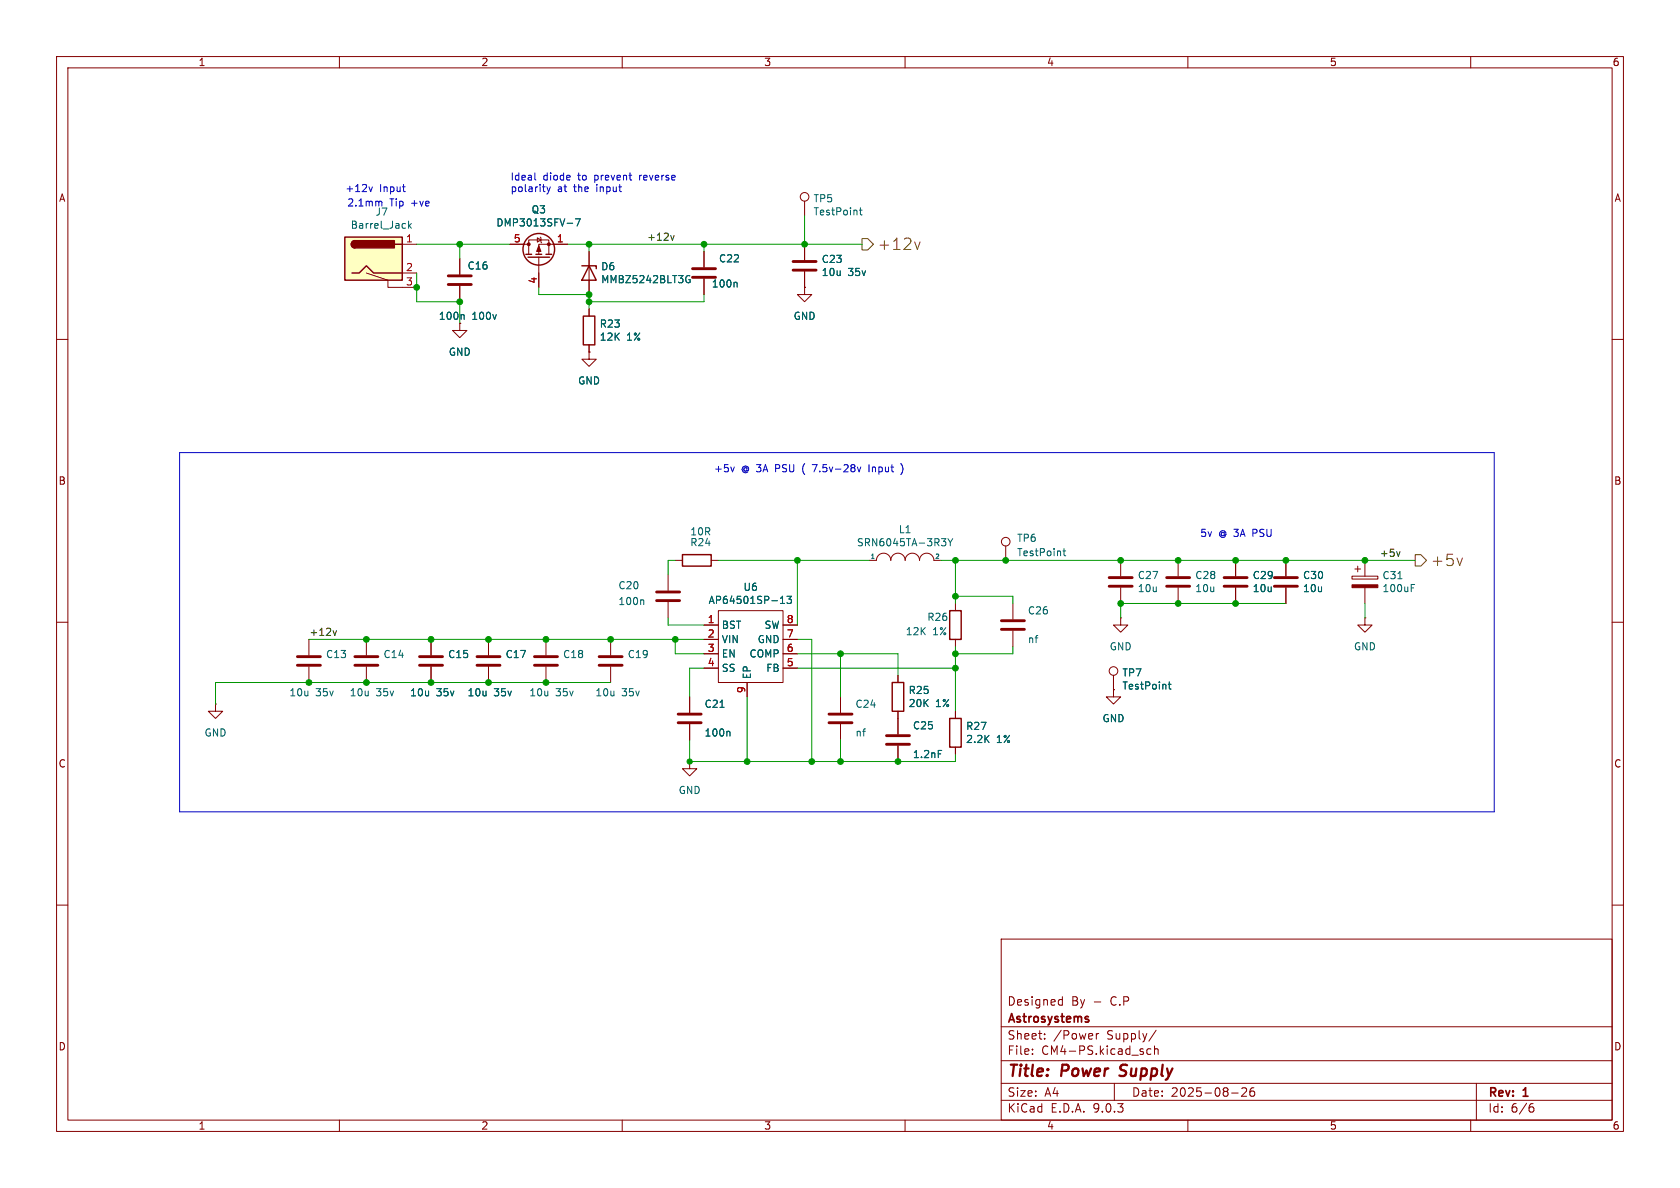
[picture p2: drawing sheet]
<svg xmlns="http://www.w3.org/2000/svg" width="297mm" height="210mm" viewBox="0 0 297 210" stroke-linecap="round" stroke-linejoin="round" font-family="sans-serif">
<g fill="none" stroke="#840000" stroke-width=".18">
<path d="M10 10h277v190h-277zM12 12h273v186h-273zM60 10v2M110 10v2M160 10v2M210 10v2M260 10v2M142.2 35.6v2.5M90.2 43.2h3.3M93.5 45v-2.6h3.5v2.6M95 42l.6 .4-.6 .4zM95.2 45.5v5.3"/>
<path d="M95.5 41.9l.1 .1v.8l.2 .1M100.3 43.2h-5.1v1.8M124.5 44.5v2.7M124.5 49.3v2.8M142.2 50.8v1.3h1.3l-1.3 1.2-1.2-1.2h1.2M142.2 50.8h.1M142.2 43.2v2.8M142.2 48v2.8M10 60h2M104.1 62.2v1.3h1.3l-1.3 1.3-1.2-1.3h1.2M104.1 62.2h.1M285 60h2"/>
<path d="M119.4 99.1h1.2M125.7 99.1h1.3M153.7 99.1h1.2a1.27 1.27 0 0 1 1.3-1.3 1.27 1.27 0 0 1 1.3 1.3 1.27 1.27 0 0 1 1.2-1.3 1.27 1.27 0 0 1 1.3 1.3 1.27 1.27 0 0 1 1.3-1.3 1.27 1.27 0 0 1 1.3 1.3 1.27 1.27 0 0 1 1.2-1.3 1.27 1.27 0 0 1 1.3 1.3h1.3M177.8 96.5v2.6M208.3 99.1v2.8M227.3 99.1v2.8M241.3 99.1v2.8M10 110h2M96.5 113v2.8M96.5 117.9v2.8M179.1 106.7v2.8M179.1 111.5v2.8"/>
<path d="M208.3 103.9v2.8M227.3 103.9v2.8M239 101.9h4.6v.5h-4.6zM239.5 100.6h1M240 100.1v1M241.3 103.9v2.8M285 110h2M121.9 134.6v1.3h1.3l-1.3 1.3-1.3-1.3h1.3M121.9 134.6h.1M196.8 121.9v1.3h1.3l-1.3 1.3-1.2-1.3h1.2M196.8 121.9h.1M10 160h2"/>
<path d="M177 166h108v32h-108zM187.4 176.7l.4 .1M187.8 176.2v1.5M187.8 177.6l-.4 .1M285 160h2M60 198v2M110 198v2M160 198v2M177 194.5h108M177 191.5h108M177 187.5h108M177 181.5h108"/>
<path d="M182.5 186.3v.1M182.5 185.5v.1M184.7 183.6v.1M184.7 182.8v.1M193.8 182.7v1M194.2 182.7l-.2 .1-.2 .2M197 191.5v3M203.5 185.5l-.5-.1-.3 .3v.4l.2 .2h.6M204.1 185.5l.2-.1 .4 .1v.9M204.1 184.9v1.5M204.4 182.1l-1.3 2M210 198v2"/>
<path d="M217.7 193.2h1.2M219.5 192.4l.6-.1 .2 .1 .1 .3-.9 1.1h.9M221.7 192.3a.59 .59 0 0 0-.7 .6v.6l.1 .2 .4 .1 .2-.1 .1-.5-.1-.3h-.5l-.2 .3M260 198v2M261 191.5v6.5M270.6 195.7h.4l.2 .3-.1 .5-.5 .1M271 195.1l-.4 .1"/>
<circle cx="142.2" cy="34.8" r=".76"/>
<circle cx="177.8" cy="95.8" r=".76"/>
</g>
<path d="M197.9 190.1l.3 .1M198.2 188.4l-.1 .2v.4" fill="none" stroke="#840000" stroke-width=".4"/>
<path d="M192.4 180.3v.3" fill="none" stroke="#840000" stroke-width=".3"/>
<path d="M122.4 47.5h4.1M122.4 49h4.1M140.2 46.2h4.1M140.2 47.8h4.1M94.5 116.1h4.1M94.5 117.6h4.1M177 109.7h4.1M177 111.3h4.1M206.2 102.1h4.1M206.2 103.6h4.1M225.3 102.1h4.1M225.3 103.6h4.1" fill="none" stroke="#840000" stroke-width=".51"/>
<g fill="none" stroke="#840000" stroke-width=".25">
<path d="M93 45h1M93.3 45.5h3.9M94.7 45h1.1M96.5 45h1M120.6 98h5.1v2.1h-5.1z"/>
<circle cx="95.2" cy="44.1" r="2.79"/>
</g>
<g fill="#840000" stroke="#840000" stroke-width=".18">
<path d="M95.2 43.4l.4 1.1h-.7z"/>
<path d="M239 103.4h4.6v.5h-4.6z"/>
<circle cx="93.5" cy="43.2" r=".25"/>
<circle cx="97" cy="43.2" r=".25"/>
</g>
<g fill="none" stroke="#006464" stroke-width=".18">
<path d="M100.3 39.5h.9M101.7 38.7h.9l-.6 1.2M151.9 37.1h.5M152.1 36.7v1.1l.3 .2M130.1 49.9l.2 .2v.6M166.4 95.2h.8l-.4 .5 .4 .1v.4l-.2 .3h-.4M167.6 95.2l.4 .7M168 95.9v.6M168.4 95.2l-.4 .7M187.9 97.4h.5M188.1 97v1.1l.3 .1M247.1 102.3h.8"/>
<path d="M249.5 103.9h.4M249.5 103.3h.6"/>
</g>
<path d="M61 41.9h10.1v7.6h-10.1z" fill="#ffffc2"/>
<path d="M61 41.9h10.1v7.6h-10.1zM62.2 48.3h1.3l1.3-1.3 1.2 1.3h5.1M62.7 42.5a.64 .64 0 0 0-.6 .7 .64 .64 0 0 0 .6 .6M69.8 43.2h1.3M102.9 47h2.5v.5M103.1 55.9h2.1v5.1h-2.1zM104.1 47l1.3 2.5h-2.5zM167.9 108h2v5h-2zM157.7 120.7h2.1v5h-2.1zM167.9 127h2v5.1h-2z" fill="none" stroke="#840000" stroke-width=".25"/>
<g fill="#840000" stroke="#840000" stroke-width=".25">
<path d="M62.3 42.7l.4-.2v1.3a.63 .63 0 0 1-.5-.4 .63 .63 0 0 1 .1-.7z"/>
<path d="M62.7 42.5h7v1.3h-7z"/>
</g>
<g fill="none" stroke="#840000" stroke-width=".18">
<path d="M64.8 48.3l3.8 1.2v1.3h5.1M71.1 43.2h2.6M71.1 48.3h2.6M81.3 57.2v1.2h1.2l-1.2 1.3-1.3-1.3h1.3M81.3 45.7v2.8M81.3 50.5v2.8M90.2 43.2h2.5M95.2 48.3v2.5M97.8 43.2h2.5M104.1 44.5v7.6M104.1 54.6v1.3M124.5 44.5v2.7"/>
<path d="M124.5 49.3v2.8M142.2 50.8h.1M142.2 43.2v2.8M142.2 48v2.8M104.1 62.2h.1M104.1 61v1.2M198.1 99.1v2.8M218.4 99.1v2.8M227.3 99.1v2.8M54.6 113v2.8M54.6 117.9v2.8M64.8 113v2.8"/>
<path d="M64.8 117.9v2.8M76.2 113v2.8M76.2 117.9v2.8M86.4 113v2.8M86.4 117.9v2.8M107.9 113v2.8M107.9 117.9v2.8M118.1 101.6v2.8M118.1 106.4v2.8M124.5 110.5h2.5M124.5 113h2.5M124.5 115.6h2.5"/>
<path d="M124.5 118.1h2.5M127 108h11.4v12.7h-11.4zM138.4 110.5h2.6M138.4 113h2.6M138.4 115.6h2.6M138.4 118.1h2.6M158.7 119.4v1.3M168.9 106.7v1.3M168.9 113v1.3M196.8 119.4v2.5M198.1 109.2v1.3h1.3l-1.3 1.3-1.3-1.3h1.3M198.1 109.2h.1"/>
<path d="M198.1 103.9v2.8M218.4 103.9v2.8M227.3 103.9v2.8M241.3 109.2v1.3h1.3l-1.3 1.3-1.3-1.3h1.3M241.3 109.2h.1M38.1 124.5v1.2h1.3l-1.3 1.3-1.3-1.3h1.3M38.1 124.5h.1M121.9 123.2v2.8M121.9 128v2.8M132.1 120.7v2.5M148.6 123.2v2.8M148.6 128v2.8"/>
<path d="M158.7 125.7v4.1M158.7 131.8v2.8M168.9 125.7v1.3M168.9 132.1v1.3M196.8 121.9h.1"/>
<circle cx="196.8" cy="118.6" r=".76"/>
</g>
<g fill="none" stroke="#006464" stroke-width=".18">
<path d="M72.2 39.1v1.3M72.4 39.9l.3 .5M72.7 39.5l-.5 .5M100.3 39.5h.9M101.7 38.7h.9l-.6 1.2M81.9 55.6l.2 .2v.7M121.8 49.4h.2l-.1 .5-.3 .1-.3-.2M121.9 48.8l-.3-.1-.3 .2M130.1 49.9l.2 .2v.6M113.6 106l.2 .2v.7M138 106.7h.7M138 105.8l.3-.4v1.3"/>
<path d="M139.1 105.4h.8l-.4 .5 .4 .1v.6l-.2 .1-.6-.1M127.3 125h.7M128.9 129.3l.1 .2v.6M165.9 132.7h.6M206.5 121h.5M206.7 120.5v1.1l.3 .2"/>
</g>
<g fill="none" stroke="#840000" stroke-width=".51">
<path d="M79.2 48.8h4.1M79.2 50.3h4.1M52.6 116.1h4M52.6 117.6h4M62.7 116.1h4.1M62.7 117.6h4.1M74.2 116.1h4M74.2 117.6h4M84.3 116.1h4.1M84.3 117.6h4.1M105.9 116.1h4.1M105.9 117.6h4.1"/>
<path d="M116.1 104.6h4M116.1 106.2h4M196.1 102.1h4.1M196.1 103.6h4.1M216.4 102.1h4.1M216.4 103.6h4.1M119.9 126.2h4.1M119.9 127.8h4.1M146.6 126.2h4M146.6 127.8h4M156.7 130h4.1M156.7 131.6h4.1"/>
</g>
<path d="M152.4 42.2h1l1 1-1 1h-1zM161.7 42.8l.5 1.3 .5-1.3M250.2 98.1h1l1 1-1 1h-1zM258.5 98.6l-.4 1.4" fill="none" stroke="#725600" stroke-width=".18"/>
<path d="M118.6 41.6l.3 .9 .3-.9M247.5 97.5l-.3 .9M58.9 111.5l.3 .8 .3-.8" fill="none" stroke="#0f0f0f" stroke-width=".18"/>
<g fill="none" stroke="#0000c2" stroke-width=".18">
<path d="M65.2 33l.3 .9 .3-.9M67.1 35.6l.4 .2v.6M71.2 33h.4M71.5 33.9h.1M94.6 30.6v1.1l.1 .1M96.7 33l.3 .9M97 33.9l-.3 .4M97.3 33l-.3 .9M31.7 80h232.5v63.5h-232.5zM129.8 82.6l-.3 .8M143.6 82.1h.8M151.6 82.6l.3 .8 .3-.8"/>
<path d="M153.6 82.1v1.3M159.3 82a1.46 1.46 0 0 1 0 1.9"/>
</g>
<g fill="none" stroke="#009600" stroke-width=".18">
<path d="M142.2 38.1v5.1M73.7 43.2h16.5M73.7 48.3v5h7.6v3.9M81.3 43.2v2.5M95.2 50.8v1.3h8.9v2.5M100.3 43.2h52.1M104.1 43.2v1.3M124.5 43.2v1.3M124.5 52.1v1.2h-20.4M119.4 99.1h-1.3v2.5M127 99.1h26.7M141 99.1v11.4"/>
<path d="M166.4 99.1h83.8M168.9 99.1v7.6M54.6 113h69.9M118.1 109.2v1.3h6.4M119.4 113v2.6h5.1M124.5 118.1h-2.6v5.1M141 115.6h17.7v3.8M141 113h2.5v21.6M141 118.1h27.9M148.6 115.6v7.6M168.9 114.3v11.4M168.9 105.4h10.2v1.3"/>
<path d="M179.1 114.3v1.3h-10.2M227.3 106.7h-29.2v2.5M241.3 106.7v2.5M107.9 120.7h-69.8v3.8M121.9 130.8v3.8h47v-1.2M132.1 123.2v11.4M148.6 130.8v3.8"/>
</g>
<g fill="#009600" stroke="#009600" stroke-width=".18">
<circle cx="104.1" cy="52.1" r=".51"/>
<circle cx="142.2" cy="43.2" r=".51"/>
<circle cx="124.5" cy="43.2" r=".51"/>
<circle cx="104.1" cy="53.3" r=".51"/>
<circle cx="104.1" cy="43.2" r=".51"/>
<circle cx="168.9" cy="115.6" r=".51"/>
<circle cx="168.9" cy="118.1" r=".51"/>
<circle cx="132.1" cy="134.6" r=".51"/>
<circle cx="148.6" cy="134.6" r=".51"/>
<circle cx="143.5" cy="134.6" r=".51"/>
<circle cx="158.8" cy="134.6" r=".51"/>
<circle cx="148.6" cy="115.6" r=".51"/>
<circle cx="168.9" cy="99.1" r=".51"/>
<circle cx="168.9" cy="105.4" r=".51"/>
<circle cx="121.9" cy="134.6" r=".46"/>
<circle cx="198.1" cy="106.7" r=".51"/>
<circle cx="177.8" cy="99.1" r=".51"/>
<circle cx="81.3" cy="43.2" r=".51"/>
<circle cx="64.8" cy="113" r=".51"/>
<circle cx="64.8" cy="120.7" r=".51"/>
<circle cx="76.2" cy="113" r=".51"/>
<circle cx="76.2" cy="120.7" r=".51"/>
<circle cx="86.4" cy="120.7" r=".51"/>
<circle cx="86.4" cy="113" r=".51"/>
<circle cx="54.6" cy="120.7" r=".51"/>
<circle cx="81.3" cy="53.3" r=".51"/>
<circle cx="73.7" cy="50.8" r=".51"/>
<circle cx="218.4" cy="99.1" r=".51"/>
<circle cx="227.3" cy="99.1" r=".51"/>
<circle cx="208.3" cy="99.1" r=".51"/>
<circle cx="208.3" cy="106.7" r=".51"/>
<circle cx="241.3" cy="99.1" r=".51"/>
<circle cx="218.4" cy="106.7" r=".51"/>
<circle cx="198.1" cy="99.1" r=".51"/>
<circle cx="141" cy="99.1" r=".51"/>
<circle cx="119.4" cy="113" r=".51"/>
<circle cx="96.5" cy="113" r=".51"/>
<circle cx="96.5" cy="120.7" r=".51"/>
<circle cx="108" cy="113" r=".51"/>
</g>
<g font-size="2.8" fill="#725600">
<text x="155" y="44.4">+12v</text>
<text x="252.8" y="100.3">+5v</text>
</g>
<g font-size="2.8" fill="#840000">
<text x="178" y="190.9">Title:</text>
<text x="187.7" y="190.9">Power</text>
<text x="198.8" y="190.9">Supply</text>
</g>
<g font-size="2.1" fill="#840000">
<text x="178" y="178">Designed</text>
<text x="189.4" y="178">By</text>
<text x="193.3" y="178">-</text>
<text x="196.5" y="178">C.P</text>
<text x="178" y="184">Sheet:</text>
<text x="178" y="181.2">Astrosystems</text>
<text x="186.2" y="184">/Power</text>
<text x="195.7" y="184">Supply/</text>
<text x="178" y="186.7">File:</text>
<text x="184.1" y="186.7">CM4-PS.kicad_sch</text>
<text x="178" y="196.9">KiCad</text>
<text x="178" y="194.1">Size:</text>
<text x="184.7" y="194.1">A4</text>
<text x="185.7" y="196.9">E.D.A.</text>
<text x="193.3" y="196.9">9.0.3</text>
<text x="200" y="194.1">Date:</text>
<text x="207" y="194.1">2025-08-26</text>
<text x="263" y="194.3">Rev:</text>
<text x="263" y="196.9">Id:</text>
<text x="267.1" y="196.9">6/6</text>
<text x="269.4" y="194.3">1</text>
</g>
<g font-size="1.8" fill="#840000">
<text x="35" y="11.9">1</text>
<text x="85" y="11.9">2</text>
<text x="135" y="11.9">3</text>
<text x="185" y="11.9">4</text>
<text x="235" y="11.9">5</text>
<text x="285" y="11.9">6</text>
<text x="10.3" y="35.9">A</text>
<text x="285.3" y="35.9">A</text>
<text x="10.3" y="85.9">B</text>
<text x="285.3" y="85.9">B</text>
<text x="10.3" y="135.9">C</text>
<text x="285.3" y="135.9">C</text>
<text x="10.3" y="185.9">D</text>
<text x="285.3" y="185.9">D</text>
<text x="35" y="199.9">1</text>
<text x="85" y="199.9">2</text>
<text x="135" y="199.9">3</text>
<text x="185" y="199.9">4</text>
<text x="235" y="199.9">5</text>
<text x="285" y="199.9">6</text>
</g>
<g font-size="1.8" fill="#0000c2">
<text x="61" y="34">+12v</text>
<text x="67.1" y="34">Input</text>
<text x="90.2" y="32">Ideal</text>
<text x="90.2" y="34">polarity</text>
<text x="96" y="32">diode</text>
<text x="98.5" y="34">at</text>
<text x="101.6" y="34">the</text>
<text x="102.3" y="32">to</text>
<text x="105.4" y="32">prevent</text>
<text x="105.7" y="34">input</text>
<text x="113.5" y="32">reverse</text>
<text x="61.3" y="36.6">2.1mm</text>
<text x="68.9" y="36.6">Tip</text>
<text x="72.8" y="36.6">+ve</text>
<text x="126.1" y="83.6">+5v</text>
<text x="131.1" y="83.6">@ 3A</text>
<text x="137.3" y="83.6">PSU</text>
<text x="142.3" y="83.6">(</text>
<text x="144.3" y="83.6">7.5v-28v</text>
<text x="154.4" y="83.6">Input</text>
<text x="212.1" y="95">5v</text>
<text x="215.4" y="95">@ 3A</text>
<text x="221.7" y="95">PSU</text>
</g>
<g font-size="1.8" fill="#006464">
<text x="143.7" y="36">TP5</text>
<text x="61.9" y="40.6">Barrel_Jack</text>
<text x="66.3" y="38.3">J7</text>
<text x="87.6" y="40.2">DMP3013SFV-7</text>
<text x="93.9" y="37.9">Q3</text>
<text x="143.7" y="38.3">TestPoint</text>
<text x="82.6" y="47.9">C16</text>
<text x="106.2" y="48">D6</text>
<text x="127" y="46.6">C22</text>
<text x="145.2" y="46.7">C23</text>
<text x="106.2" y="50.3">MMBZ5242BLT3G</text>
<text x="125.7" y="51">100n</text>
<text x="145.2" y="49">10u</text>
<text x="149.9" y="49">35v</text>
<text x="77.5" y="56.7">100n</text>
<text x="83.4" y="56.7">100v</text>
<text x="105.9" y="58.1">R23</text>
<text x="140.2" y="56.7">GND</text>
<text x="79.2" y="63.1">GND</text>
<text x="105.9" y="60.4">12K</text>
<text x="110.8" y="60.4">1%</text>
<text x="102.1" y="68.2">GND</text>
<text x="121.9" y="94.8">10R</text>
<text x="158.8" y="94.5">L1</text>
<text x="179.7" y="96">TP6</text>
<text x="121.9" y="96.7">R24</text>
<text x="151.4" y="96.8">SRN6045TA-3R3Y</text>
<text x="179.7" y="98.5">TestPoint</text>
<text x="109.2" y="107.2">100n</text>
<text x="109.2" y="104.4">C20</text>
<text x="125.2" y="107">AP64501SP-13</text>
<text x="131.3" y="104.6">U6</text>
<text x="201.1" y="102.6">C27</text>
<text x="201.1" y="104.9">10u</text>
<text x="211.2" y="102.6">C28</text>
<text x="211.2" y="104.9">10u</text>
<text x="221.4" y="102.6">C29</text>
<text x="221.4" y="104.9">10u</text>
<text x="230.3" y="102.6">C30</text>
<text x="230.3" y="104.9">10u</text>
<text x="244.3" y="104.9">100uF</text>
<text x="244.3" y="102.6">C31</text>
<text x="127.5" y="111.4">BST</text>
<text x="127.5" y="113.9">VIN</text>
<text x="133.8" y="113.9">GND</text>
<text x="135.1" y="111.4">SW</text>
<text x="160" y="112.5">12K</text>
<text x="163.8" y="110">R26</text>
<text x="164.9" y="112.5">1%</text>
<text x="181.6" y="113.9">nf</text>
<text x="181.6" y="108.8">C26</text>
<text x="57.5" y="116.5">C13</text>
<text x="67.7" y="116.5">C14</text>
<text x="79.1" y="116.5">C15</text>
<text x="89.3" y="116.5">C17</text>
<text x="99.5" y="116.5">C18</text>
<text x="110.9" y="116.5">C19</text>
<text x="127.5" y="116.4">EN</text>
<text x="127.5" y="119">SS</text>
<text x="132.4" y="116.4">COMP</text>
<text x="135.4" y="119">FB</text>
<text x="196.1" y="115.2">GND</text>
<text x="198.3" y="119.8">TP7</text>
<text x="239.3" y="115.2">GND</text>
<text x="51.1" y="123.3">10u</text>
<text x="55.8" y="123.3">35v</text>
<text x="61.7" y="123.3">10u</text>
<text x="66.5" y="123.3">35v</text>
<text x="72.4" y="123.3">10u</text>
<text x="77.1" y="123.3">35v</text>
<text x="82.6" y="123.3">10u</text>
<text x="87.3" y="123.3">35v</text>
<text x="93.5" y="123.3">10u</text>
<text x="98.2" y="123.3">35v</text>
<text x="105.2" y="123.3">10u</text>
<text x="109.9" y="123.3">35v</text>
<text x="124.5" y="125.3">C21</text>
<text x="132.9" y="120.1" transform="rotate(-90 132.9 120.1)">EP</text>
<text x="151.1" y="125.3">C24</text>
<text x="160.5" y="125.2">20K</text>
<text x="160.5" y="122.9">R25</text>
<text x="165.4" y="125.2">1%</text>
<text x="198.3" y="122.1">TestPoint</text>
<text x="36.1" y="130.4">GND</text>
<text x="124.5" y="130.4">100n</text>
<text x="151.1" y="130.4">nf</text>
<text x="161.3" y="129.1">C25</text>
<text x="170.7" y="131.5">2.2K</text>
<text x="170.7" y="129.2">R27</text>
<text x="176.2" y="131.5">1%</text>
<text x="194.8" y="127.9">GND</text>
<text x="161.3" y="134.2">1.2nF</text>
<text x="119.9" y="140.6">GND</text>
</g>
<g font-size="1.8" fill="#a90000">
<text x="71.7" y="42.9">1</text>
<text x="90.7" y="42.9">5</text>
<text x="98.4" y="42.9">1</text>
<text x="71.7" y="48">2</text>
<text x="71.7" y="50.5">3</text>
<text x="95" y="50.2" transform="rotate(-90 95 50.2)">4</text>
<text x="125" y="110.2">1</text>
<text x="125" y="112.8">2</text>
<text x="139" y="110.2">8</text>
<text x="139" y="112.8">7</text>
<text x="125" y="115.3">3</text>
<text x="125" y="117.9">4</text>
<text x="139" y="115.3">6</text>
<text x="139" y="117.9">5</text>
<text x="131.8" y="122.6" transform="rotate(-90 131.8 122.6)">9</text>
</g>
<g font-size="1.8" fill="#0f0f0f">
<text x="114.3" y="42.6">+12v</text>
<text x="243.8" y="98.5">+5v</text>
<text x="54.6" y="112.5">+12v</text>
</g>
<g font-size="1.1" fill="#006464">
<text x="153.8" y="98.8">1</text>
<text x="165.2" y="98.8">2</text>
</g>
</svg>
